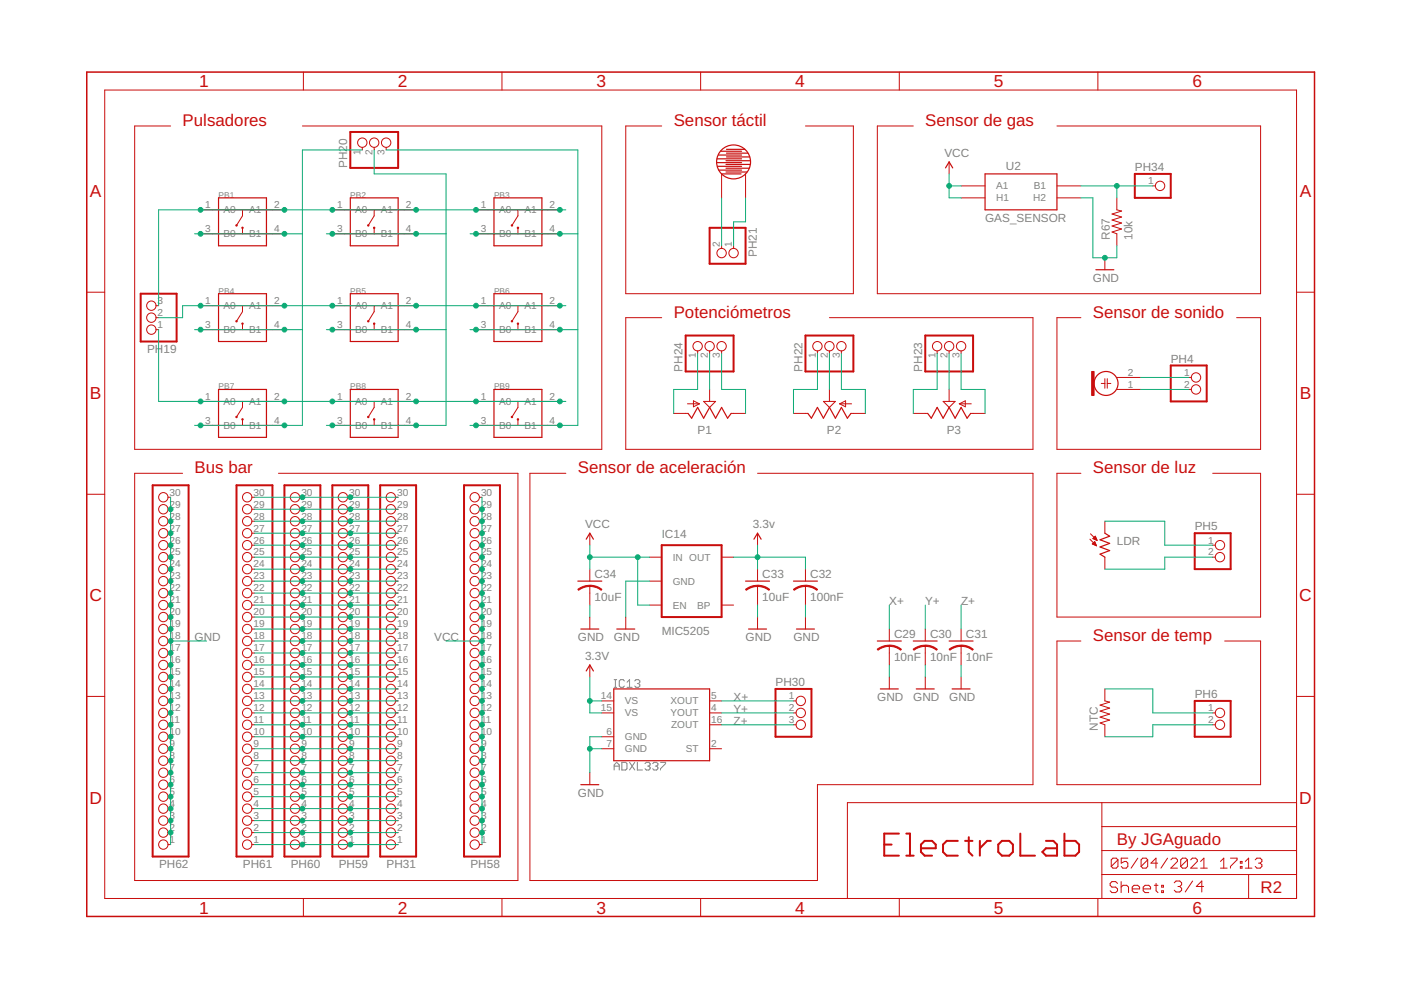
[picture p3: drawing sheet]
<svg xmlns="http://www.w3.org/2000/svg" width="297mm" height="210mm" viewBox="0 0 297 210" stroke-linecap="round" stroke-linejoin="round" font-family="sans-serif">
<g fill="none" stroke="#808080" stroke-width=".21">
<path d="M130.2 145.7h.5M130.2 144.1h.5M130.5 144.1v1.6M132.4 144.4l-.3-.3h-.5l-.3 .3v1.1l.3 .2h.5l.3-.2M132.9 145.7h1.1M132.9 144.7l.6-.6v1.6M134.6 144.4l.3-.3h.5l.3 .3v.3l-.3 .2M135.1 144.9h.3M135.4 144.9l.3 .3v.3l-.3 .2h-.5l-.3-.2M130.2 163.3v-1.1l.5-.6 .6 .6v1.1M130.2 162.4h1.1M131.8 161.6h.9l.2 .3v1.1l-.2 .3h-.9z"/>
<path d="M133.5 161.6l1.1 1.7M134.6 161.6l-1.1 1.7M135.1 161.6v1.7h1.1M136.8 161.9l.2-.3h.6l.2 .3v.3l-.2 .2M137.3 162.4h.3M137.6 162.4l.2 .3v.3l-.2 .3h-.6l-.2-.3M138.4 161.9l.3-.3h.5l.3 .3v.3l-.3 .2M138.9 162.4h.3M139.2 162.4l.3 .3v.3l-.3 .3h-.5l-.3-.3M140 161.6h1.1v.3l-1.1 1.1v.3"/>
</g>
<g fill="none" stroke="#c90d0c" stroke-width=".21">
<path d="M22.2 19.1h252.7v171.4h-252.7zM64.3 15.3v3.8M106.4 15.3v3.8M148.5 15.3v3.8M190.7 15.3v3.8M232.8 15.3v3.8M36.2 26.7h-7.6v68.6h99v-68.6h-63.5M76.8 31.2v.6M79.3 31.2v.6M81.9 31.2v.6M140.3 26.7h-7.6v35.6h48.2v-35.6h-10.1M153 36.9v5.1"/>
<path d="M158.1 36.9v5.1M193.6 26.7h-7.6v35.6h81.3v-35.6h-43.2M201.2 34.3v2.6M203.8 39.4h5.1M224.1 39.4h5.1M244.4 39.4h.6M42.5 44.5h17.8M42.5 49.6h17.8M51.4 44.5v1.3l-1.3 2M51.4 48.3v1.3M70.5 44.5h17.7M70.5 49.6h17.7"/>
<path d="M79.3 44.5v1.3l-1.2 2M79.3 48.3v1.3M100.9 44.5h17.8M100.9 49.6h17.8M109.8 44.5v1.3l-1.3 2M109.8 48.3v1.3M153 52.1v.6M155.5 52.1v.6M203.8 42h5.1M224.1 42h5.1M234.3 54.7v2.5M236.8 42v2.5l1 .2-2 .7 2 .6-2 .7 2 .6-2 .6 2 .7-2 .6 1 .4v2.5"/>
<path d="M18.4 62h3.8M33.1 67.4h.5M33.1 64.8h.5M33.1 69.9h.5M42.5 64.8h17.8M42.5 69.9h17.8M51.4 64.8v1.3l-1.3 2M51.4 68.6v1.3M70.5 64.8h17.7M70.5 69.9h17.7M79.3 64.8v1.3l-1.2 2M79.3 68.6v1.3"/>
<path d="M100.9 64.8h17.8M100.9 69.9h17.8M109.8 64.8v1.3l-1.3 2M109.8 68.6v1.3M140.3 67.4h-7.6v27.9h86.3v-27.9h-43.1M147.9 74.4v.6M150.5 74.4v.6M153 74.4v.6M173.3 74.4v.6M175.9 74.4v.6M178.4 74.4v.6M198.7 74.4v.6"/>
<path d="M201.2 74.4v.6M203.8 74.4v.6M229.2 67.4h-5.1v27.9h43.2v-27.9h-5.1M274.9 62h3.8M42.5 85.1h17.8M42.5 90.2h17.8M51.4 85.1v1.3l-1.3 2M51.4 88.9v1.3M70.5 85.1h17.7M70.5 90.2h17.7M79.3 85.1v1.3l-1.2 2M79.3 88.9v1.3"/>
<path d="M100.9 85.1h17.8M100.9 90.2h17.8M109.8 85.1v1.3l-1.3 2M109.8 88.9v1.3M142.8 87.7h3.1M145.8 85.6h2.5M147 85l1.3 .6-1.3 .7zM149.2 85.1h2.5l-1.2 1.3zM150.5 82.6v2.5M155 87.7h3.1M168.2 87.7h3.1M174.6 85.1h2.5l-1.2 1.3z"/>
<path d="M175.9 82.6v2.5M178 85.6h2.6M178 85.6l1.3-.6v1.3zM180.4 87.7h3.1M193.6 87.7h3.1M200 85.1h2.5l-1.3 1.3zM201.2 82.6v2.5M203.4 85.6h2.5M203.4 85.6l1.3-.6v1.3zM205.8 87.7h3.1M233.5 81.3h.8M234.3 80.3v2"/>
<path d="M234.8 81.3h.7M234.8 80.3v2M236.8 82.6h5.1M236.8 80h5.1M252 82.6h.6M252 80h.6M18.4 104.8h3.8M35.6 115.6h.6M35.6 118.1h.6M35.6 113.1h.6M35.6 110.5h.6M35.6 108h.6"/>
<path d="M35.6 105.4h.6M38.7 100.4h-10.1v86.3h81.2v-86.3h-50.8M53.4 115.6h.6M53.4 118.1h.6M53.4 113.1h.6M53.4 110.5h.6M53.4 108h.6M53.4 105.4h.6M63.5 115.6h.6M63.5 118.1h.6M63.5 113.1h.6M63.5 110.5h.6"/>
<path d="M63.5 108h.6M63.5 105.4h.6M73.7 115.6h.6M73.7 118.1h.6M73.7 113.1h.6M73.7 110.5h.6M73.7 108h.6M73.7 105.4h.6M83.9 115.6h.5M83.9 118.1h.5M83.9 113.1h.5M83.9 110.5h.5"/>
<path d="M83.9 108h.5M83.9 105.4h.5M101.6 115.6h.6M101.6 118.1h.6M101.6 113.1h.6M101.6 110.5h.6M101.6 108h.6M101.6 105.4h.6M120 100.4h-7.6v86.3h60.9v-20.3h45.7v-66h-58.4M125.1 113.1v2.5M137.8 118.1h2.5M153 118.1h2.5"/>
<path d="M160.6 113.1v2.5M229.2 100.4h-5.1v30.4h43.2v-30.4h-10.2M231.1 114.3l1.4 1.4M231.2 113.2l1.4 1.4M231.6 115.3l.5-.5 .4 .9zM231.6 115.3h.7M231.7 114.2l.5-.5 .4 .9zM231.7 115.2h.6M231.8 114.2h.7M231.8 115.4h.5M231.8 114.1h.6M231.9 115.1h.3"/>
<path d="M231.9 114h.4M232 115h.2M232.1 113.9h.2M232.1 114.3h.4M232.1 115.5h.3M232.2 113.7h.1M232.3 114.5h.3M232.4 115.7h.1M234.3 110.5v2.6M234.3 118.1v2.6M257.1 115.6h.6M257.1 118.1h.6"/>
<path d="M274.9 104.8h3.8M35.6 130.8h.6M35.6 135.9h.6M35.6 138.5h.6M35.6 133.4h.6M35.6 128.3h.6M35.6 125.8h.6M35.6 123.2h.6M35.6 120.7h.6M53.4 130.8h.6M53.4 135.9h.6M53.4 138.5h.6"/>
<path d="M53.4 133.4h.6M53.4 128.3h.6M53.4 125.8h.6M53.4 123.2h.6M53.4 120.7h.6M63.5 130.8h.6M63.5 135.9h.6M63.5 138.5h.6M63.5 133.4h.6M63.5 128.3h.6M63.5 125.8h.6M63.5 123.2h.6"/>
<path d="M63.5 120.7h.6M73.7 130.8h.6M73.7 135.9h.6M73.7 138.5h.6M73.7 133.4h.6M73.7 128.3h.6M73.7 125.8h.6M73.7 123.2h.6M73.7 120.7h.6M83.9 130.8h.5M83.9 135.9h.5M83.9 138.5h.5"/>
<path d="M83.9 133.4h.5M83.9 128.3h.5M83.9 125.8h.5M83.9 123.2h.5M83.9 120.7h.5M101.6 130.8h.6M101.6 135.9h.6M101.6 138.5h.6M101.6 133.4h.6M101.6 128.3h.6M101.6 125.8h.6M101.6 123.2h.6"/>
<path d="M101.6 120.7h.6M125.1 120.7v2.5M125.1 124.2v4.1M125.1 130.8v2.6M132.7 130.8v2.6M137.8 128.3h2.5M137.8 123.2h2.5M153 128.3h2.5M160.6 120.7v2.5M160.6 124.2v4.1M160.6 130.8v2.6M170.8 120.7v2.5"/>
<path d="M170.8 124.2v4.1M170.8 130.8v2.6M188.6 133.4v2.5M188.6 136.9v4.1M196.2 133.4v2.5M196.2 136.9v4.1M203.8 133.4v2.5M203.8 136.9v4.1M229.2 135.9h-5.1v30.5h43.2v-30.5h-7.6M18.4 147.7h3.8M35.6 151.2h.6M35.6 153.7h.6"/>
<path d="M35.6 158.7h.6M35.6 156.2h.6M35.6 148.6h.6M35.6 146.1h.6M35.6 143.5h.6M35.6 141h.6M53.4 151.2h.6M53.4 153.7h.6M53.4 158.7h.6M53.4 156.2h.6M53.4 148.6h.6M53.4 146.1h.6"/>
<path d="M53.4 143.5h.6M53.4 141h.6M63.5 151.2h.6M63.5 153.7h.6M63.5 158.7h.6M63.5 156.2h.6M63.5 148.6h.6M63.5 146.1h.6M63.5 143.5h.6M63.5 141h.6M73.7 151.2h.6M73.7 153.7h.6"/>
<path d="M73.7 158.7h.6M73.7 156.2h.6M73.7 148.6h.6M73.7 146.1h.6M73.7 143.5h.6M73.7 141h.6M83.9 151.2h.5M83.9 153.7h.5M83.9 158.7h.5M83.9 156.2h.5M83.9 148.6h.5M83.9 146.1h.5"/>
<path d="M83.9 143.5h.5M83.9 141h.5M101.6 151.2h.6M101.6 153.7h.6M101.6 158.7h.6M101.6 156.2h.6M101.6 148.6h.6M101.6 146.1h.6M101.6 143.5h.6M101.6 141h.6M125.1 141v2.5M127.6 151.2h2.5"/>
<path d="M127.6 158.7h2.5M127.6 156.2h2.5M127.6 148.6h2.5M150.5 151.2h2.5M150.5 153.7h2.5M150.5 158.7h2.5M150.5 148.6h2.5M168.2 151.2h.6M168.2 153.7h.6M168.2 148.6h.6M188.6 143.5v2.6M196.2 143.5v2.6"/>
<path d="M203.8 143.5v2.6M234.3 146.1v2.5l1 .3-2.1 .6 2.1 .6-2.1 .7 2.1 .6-2.1 .6 2.1 .7-2.1 .6 1.1 .4v2.5M257.1 151.2h.6M257.1 153.7h.6M274.9 147.7h3.8M35.6 166.4h.6M35.6 179.1h.6M35.6 176.5h.6M35.6 174h.6M35.6 171.4h.6M35.6 168.9h.6M35.6 163.8h.6"/>
<path d="M35.6 161.3h.6M53.4 166.4h.6M53.4 179.1h.6M53.4 176.5h.6M53.4 174h.6M53.4 171.4h.6M53.4 168.9h.6M53.4 163.8h.6M53.4 161.3h.6M63.5 166.4h.6M63.5 179.1h.6M63.5 176.5h.6"/>
<path d="M63.5 174h.6M63.5 171.4h.6M63.5 168.9h.6M63.5 163.8h.6M63.5 161.3h.6M73.7 166.4h.6M73.7 179.1h.6M73.7 176.5h.6M73.7 174h.6M73.7 171.4h.6M73.7 168.9h.6M73.7 163.8h.6"/>
<path d="M73.7 161.3h.6M83.9 166.4h.5M83.9 179.1h.5M83.9 176.5h.5M83.9 174h.5M83.9 171.4h.5M83.9 168.9h.5M83.9 163.8h.5M83.9 161.3h.5M101.6 166.4h.6M101.6 179.1h.6M101.6 176.5h.6"/>
<path d="M101.6 174h.6M101.6 171.4h.6M101.6 168.9h.6M101.6 163.8h.6M101.6 161.3h.6M125.1 163.8v2.6M233.6 170.2v20.3M233.6 175.3h41.3M274.9 170.2h-95.2v20.3M64.3 190.5v3.8M106.4 190.5v3.8M148.5 190.5v3.8"/>
<path d="M190.7 190.5v3.8M232.8 190.5v3.8M233.6 185.4h41.3M233.6 180.3h41.3M236.9 187.3l-.4-.4h-.7l-.4 .4v.4l.4 .4h.7l.4 .4v.4l-.4 .4h-.7l-.4-.4M237 182.3l-.3-.4h-.7l-.4 .4v1.4M237 182.3v1.4l-.3 .4h-.7l-.4-.4M237 182.3l-1.4 1.4M237.7 188.1l.4-.4h.8l.4 .4v1.2M237.7 186.9v2.4M239.1 181.9h-1.4v1.1l.7-.4h.4l.3 .4v.7l-.3 .4h-.7l-.4-.4M240.1 188.5h1.5v-.4l-.4-.4h-.8l-.3 .4v.8l.3 .4h.8"/>
<path d="M241.2 181.9l-1.4 2.2M242.4 188.5h1.5v-.4l-.3-.4h-.8l-.4 .4v.8l.4 .4h.8M243.3 182.3l-.3-.4h-.7l-.4 .4v1.4M243.3 182.3v1.4l-.3 .4h-.7l-.4-.4M243.3 182.3l-1.4 1.4M244.7 187.7h.8M245.1 187.3v1.6l.4 .4M245.4 183h-1.4l1.1-1.1v2.2M246.3 187.7h.4v.4h-.4zM246.3 188.9h.4v.4h-.4zM247.5 181.9l-1.4 2.2M248.2 182.3l.4-.4h.7l.3 .4v.3l-1.4 1.5h1.4"/>
<path d="M249 187.2l.3-.4h.8l.4 .4v.4l-.4 .4M249.7 188h.4M250.1 188l.4 .3v.4l-.4 .4h-.8l-.3-.4M251.8 182.3l-.4-.4h-.7l-.4 .4v1.4M251.8 182.3v1.4l-.4 .4h-.7l-.4-.4M251.8 182.3l-1.5 1.4M252.5 182.3l.3-.4h.7l.4 .4v.3l-1.4 1.5h1.4M252.9 186.8l-1.6 2.3M254.6 184.1h1.4M254.6 182.6l.6-.7v2.2M255.2 188h-1.6l1.2-1.2v2.3M258.8 184.1h1.4"/>
<path d="M258.8 182.6l.7-.7v2.2M260.9 181.9h1.4v.4l-1.4 1.4v.4M263 183.7h.3v.4h-.3zM263 182.6h.3v.4h-.3zM264 182.6l.7-.7v2.2M264 184.1h1.4M264.7 185.4v5.1M266.1 182.3l.4-.4h.7l.3 .4v.3l-.3 .4M266.8 183h.4M267.2 183l.3 .4v.3l-.3 .4h-.7l-.4-.4"/>
<circle cx="76.8" cy="30.2" r=".99"/>
<circle cx="79.3" cy="30.2" r=".99"/>
<circle cx="81.9" cy="30.2" r=".99"/>
<circle cx="246" cy="39.4" r=".99"/>
<circle cx="153" cy="53.7" r=".99"/>
<circle cx="155.5" cy="53.7" r=".99"/>
<circle cx="32.1" cy="69.9" r=".99"/>
<circle cx="32.1" cy="67.4" r=".99"/>
<circle cx="32.1" cy="64.8" r=".99"/>
<circle cx="147.9" cy="73.4" r=".99"/>
<circle cx="150.5" cy="73.4" r=".99"/>
<circle cx="153" cy="73.4" r=".99"/>
<circle cx="173.3" cy="73.4" r=".99"/>
<circle cx="175.9" cy="73.4" r=".99"/>
<circle cx="178.4" cy="73.4" r=".99"/>
<circle cx="198.7" cy="73.4" r=".99"/>
<circle cx="201.2" cy="73.4" r=".99"/>
<circle cx="203.8" cy="73.4" r=".99"/>
<circle cx="253.6" cy="80" r=".99"/>
<circle cx="253.6" cy="82.6" r=".99"/>
<circle cx="34.6" cy="113.1" r=".99"/>
<circle cx="34.6" cy="110.5" r=".99"/>
<circle cx="34.6" cy="118.1" r=".99"/>
<circle cx="34.6" cy="115.6" r=".99"/>
<circle cx="34.6" cy="108" r=".99"/>
<circle cx="34.6" cy="105.4" r=".99"/>
<circle cx="52.4" cy="118.1" r=".99"/>
<circle cx="52.4" cy="115.6" r=".99"/>
<circle cx="52.4" cy="108" r=".99"/>
<circle cx="52.4" cy="105.4" r=".99"/>
<circle cx="52.4" cy="110.5" r=".99"/>
<circle cx="52.4" cy="113.1" r=".99"/>
<circle cx="62.5" cy="118.1" r=".99"/>
<circle cx="62.5" cy="115.6" r=".99"/>
<circle cx="62.5" cy="113.1" r=".99"/>
<circle cx="62.5" cy="108" r=".99"/>
<circle cx="62.5" cy="105.4" r=".99"/>
<circle cx="62.5" cy="110.5" r=".99"/>
<circle cx="72.7" cy="118.1" r=".99"/>
<circle cx="72.7" cy="110.5" r=".99"/>
<circle cx="72.7" cy="115.6" r=".99"/>
<circle cx="72.7" cy="108" r=".99"/>
<circle cx="72.7" cy="105.4" r=".99"/>
<circle cx="72.7" cy="113.1" r=".99"/>
<circle cx="82.9" cy="110.5" r=".99"/>
<circle cx="82.9" cy="118.1" r=".99"/>
<circle cx="82.9" cy="115.6" r=".99"/>
<circle cx="82.9" cy="108" r=".99"/>
<circle cx="82.9" cy="105.4" r=".99"/>
<circle cx="82.9" cy="113.1" r=".99"/>
<circle cx="100.6" cy="118.1" r=".99"/>
<circle cx="100.6" cy="108" r=".99"/>
<circle cx="100.6" cy="115.6" r=".99"/>
<circle cx="100.6" cy="113.1" r=".99"/>
<circle cx="100.6" cy="110.5" r=".99"/>
<circle cx="100.6" cy="105.4" r=".99"/>
<circle cx="258.7" cy="115.6" r=".99"/>
<circle cx="258.7" cy="118.1" r=".99"/>
<circle cx="34.6" cy="138.5" r=".99"/>
<circle cx="34.6" cy="130.8" r=".99"/>
<circle cx="34.6" cy="128.3" r=".99"/>
<circle cx="34.6" cy="135.9" r=".99"/>
<circle cx="34.6" cy="133.4" r=".99"/>
<circle cx="34.6" cy="123.2" r=".99"/>
<circle cx="34.6" cy="120.7" r=".99"/>
<circle cx="34.6" cy="125.8" r=".99"/>
<circle cx="52.4" cy="130.8" r=".99"/>
<circle cx="52.4" cy="128.3" r=".99"/>
<circle cx="52.4" cy="138.5" r=".99"/>
<circle cx="52.4" cy="135.9" r=".99"/>
<circle cx="52.4" cy="123.2" r=".99"/>
<circle cx="52.4" cy="125.8" r=".99"/>
<circle cx="52.4" cy="120.7" r=".99"/>
<circle cx="52.4" cy="133.4" r=".99"/>
<circle cx="62.5" cy="138.5" r=".99"/>
<circle cx="62.5" cy="135.9" r=".99"/>
<circle cx="62.5" cy="130.8" r=".99"/>
<circle cx="62.5" cy="125.8" r=".99"/>
<circle cx="62.5" cy="128.3" r=".99"/>
<circle cx="62.5" cy="133.4" r=".99"/>
<circle cx="62.5" cy="123.2" r=".99"/>
<circle cx="62.5" cy="120.7" r=".99"/>
<circle cx="72.7" cy="128.3" r=".99"/>
<circle cx="72.7" cy="138.5" r=".99"/>
<circle cx="72.7" cy="130.8" r=".99"/>
<circle cx="72.7" cy="123.2" r=".99"/>
<circle cx="72.7" cy="120.7" r=".99"/>
<circle cx="72.7" cy="135.9" r=".99"/>
<circle cx="72.7" cy="133.4" r=".99"/>
<circle cx="72.7" cy="125.8" r=".99"/>
<circle cx="82.9" cy="130.8" r=".99"/>
<circle cx="82.9" cy="123.2" r=".99"/>
<circle cx="82.9" cy="138.5" r=".99"/>
<circle cx="82.9" cy="135.9" r=".99"/>
<circle cx="82.9" cy="133.4" r=".99"/>
<circle cx="82.9" cy="128.3" r=".99"/>
<circle cx="82.9" cy="125.8" r=".99"/>
<circle cx="82.9" cy="120.7" r=".99"/>
<circle cx="100.6" cy="130.8" r=".99"/>
<circle cx="100.6" cy="135.9" r=".99"/>
<circle cx="100.6" cy="128.3" r=".99"/>
<circle cx="100.6" cy="133.4" r=".99"/>
<circle cx="100.6" cy="138.5" r=".99"/>
<circle cx="100.6" cy="123.2" r=".99"/>
<circle cx="100.6" cy="120.7" r=".99"/>
<circle cx="100.6" cy="125.8" r=".99"/>
<circle cx="34.6" cy="158.8" r=".99"/>
<circle cx="34.6" cy="148.6" r=".99"/>
<circle cx="34.6" cy="146.1" r=".99"/>
<circle cx="34.6" cy="143.5" r=".99"/>
<circle cx="34.6" cy="141" r=".99"/>
<circle cx="34.6" cy="156.2" r=".99"/>
<circle cx="34.6" cy="153.7" r=".99"/>
<circle cx="34.6" cy="151.2" r=".99"/>
<circle cx="52.4" cy="158.8" r=".99"/>
<circle cx="52.4" cy="143.5" r=".99"/>
<circle cx="52.4" cy="141" r=".99"/>
<circle cx="52.4" cy="156.2" r=".99"/>
<circle cx="52.4" cy="153.7" r=".99"/>
<circle cx="52.4" cy="151.2" r=".99"/>
<circle cx="52.4" cy="148.6" r=".99"/>
<circle cx="52.4" cy="146.1" r=".99"/>
<circle cx="62.5" cy="158.8" r=".99"/>
<circle cx="62.5" cy="153.7" r=".99"/>
<circle cx="62.5" cy="146.1" r=".99"/>
<circle cx="62.5" cy="141" r=".99"/>
<circle cx="62.5" cy="143.5" r=".99"/>
<circle cx="62.5" cy="148.6" r=".99"/>
<circle cx="62.5" cy="156.2" r=".99"/>
<circle cx="62.5" cy="151.2" r=".99"/>
<circle cx="72.7" cy="146.1" r=".99"/>
<circle cx="72.7" cy="158.8" r=".99"/>
<circle cx="72.7" cy="156.2" r=".99"/>
<circle cx="72.7" cy="153.7" r=".99"/>
<circle cx="72.7" cy="148.6" r=".99"/>
<circle cx="72.7" cy="143.5" r=".99"/>
<circle cx="72.7" cy="141" r=".99"/>
<circle cx="72.7" cy="151.2" r=".99"/>
<circle cx="82.9" cy="158.8" r=".99"/>
<circle cx="82.9" cy="148.6" r=".99"/>
<circle cx="82.9" cy="153.7" r=".99"/>
<circle cx="82.9" cy="151.2" r=".99"/>
<circle cx="82.9" cy="146.1" r=".99"/>
<circle cx="82.9" cy="143.5" r=".99"/>
<circle cx="82.9" cy="141" r=".99"/>
<circle cx="82.9" cy="156.2" r=".99"/>
<circle cx="100.6" cy="141" r=".99"/>
<circle cx="100.6" cy="148.6" r=".99"/>
<circle cx="100.6" cy="146.1" r=".99"/>
<circle cx="100.6" cy="143.5" r=".99"/>
<circle cx="100.6" cy="158.8" r=".99"/>
<circle cx="100.6" cy="151.2" r=".99"/>
<circle cx="100.6" cy="153.7" r=".99"/>
<circle cx="100.6" cy="156.2" r=".99"/>
<circle cx="169.8" cy="148.6" r=".99"/>
<circle cx="169.8" cy="153.7" r=".99"/>
<circle cx="169.8" cy="151.2" r=".99"/>
<circle cx="258.7" cy="151.2" r=".99"/>
<circle cx="258.7" cy="153.7" r=".99"/>
<circle cx="34.6" cy="171.5" r=".99"/>
<circle cx="34.6" cy="168.9" r=".99"/>
<circle cx="34.6" cy="166.4" r=".99"/>
<circle cx="34.6" cy="163.8" r=".99"/>
<circle cx="34.6" cy="161.3" r=".99"/>
<circle cx="34.6" cy="179.1" r=".99"/>
<circle cx="34.6" cy="176.5" r=".99"/>
<circle cx="34.6" cy="174" r=".99"/>
<circle cx="52.4" cy="171.5" r=".99"/>
<circle cx="52.4" cy="168.9" r=".99"/>
<circle cx="52.4" cy="166.4" r=".99"/>
<circle cx="52.4" cy="163.8" r=".99"/>
<circle cx="52.4" cy="161.3" r=".99"/>
<circle cx="52.4" cy="179.1" r=".99"/>
<circle cx="52.4" cy="176.5" r=".99"/>
<circle cx="52.4" cy="174" r=".99"/>
<circle cx="62.5" cy="171.5" r=".99"/>
<circle cx="62.5" cy="168.9" r=".99"/>
<circle cx="62.5" cy="166.4" r=".99"/>
<circle cx="62.5" cy="163.8" r=".99"/>
<circle cx="62.5" cy="161.3" r=".99"/>
<circle cx="62.5" cy="176.5" r=".99"/>
<circle cx="62.5" cy="179.1" r=".99"/>
<circle cx="62.5" cy="174" r=".99"/>
<circle cx="72.7" cy="166.4" r=".99"/>
<circle cx="72.7" cy="168.9" r=".99"/>
<circle cx="72.7" cy="163.8" r=".99"/>
<circle cx="72.7" cy="161.3" r=".99"/>
<circle cx="72.7" cy="171.5" r=".99"/>
<circle cx="72.7" cy="176.5" r=".99"/>
<circle cx="72.7" cy="179.1" r=".99"/>
<circle cx="72.7" cy="174" r=".99"/>
<circle cx="82.9" cy="171.5" r=".99"/>
<circle cx="82.9" cy="166.4" r=".99"/>
<circle cx="82.9" cy="168.9" r=".99"/>
<circle cx="82.9" cy="163.8" r=".99"/>
<circle cx="82.9" cy="161.3" r=".99"/>
<circle cx="82.9" cy="179.1" r=".99"/>
<circle cx="82.9" cy="174" r=".99"/>
<circle cx="82.9" cy="176.5" r=".99"/>
<circle cx="100.6" cy="171.5" r=".99"/>
<circle cx="100.6" cy="168.9" r=".99"/>
<circle cx="100.6" cy="166.4" r=".99"/>
<circle cx="100.6" cy="163.8" r=".99"/>
<circle cx="100.6" cy="161.3" r=".99"/>
<circle cx="100.6" cy="174" r=".99"/>
<circle cx="100.6" cy="179.1" r=".99"/>
<circle cx="100.6" cy="176.5" r=".99"/>
</g>
<path d="M18.4 15.3h260.3v179h-260.3z" fill="none" stroke="#c90d0c" stroke-width=".32"/>
<g fill="none" stroke="#c90d0c" stroke-width=".42">
<path d="M74.3 28h10.1v7.6h-10.1zM240.6 36.9h7.6v5.1h-7.6zM150.5 48.3h7.6v7.6h-7.6zM29.8 62.3h7.6v10.1h-7.6zM145.4 71.1h10.1v7.7h-10.1zM170.8 71.1h10.1v7.7h-10.1zM196.2 71.1h10.1v7.7h-10.1zM248.2 77.5h7.6v7.6h-7.6zM32.4 102.9h7.6v78.7h-7.6zM50.1 102.9h7.7v78.7h-7.7zM60.3 102.9h7.6v78.7h-7.6zM70.5 102.9h7.6v78.7h-7.6z"/>
<path d="M80.6 102.9h7.6v78.7h-7.6zM98.4 102.9h7.6v78.7h-7.6zM140.3 115.6h12.7v15.2h-12.7zM253.3 113.1h7.6v7.6h-7.6zM164.4 146.1h7.6v10.1h-7.6zM253.3 148.6h7.6v7.6h-7.6zM187.5 179.1h1.5M190.6 176.7h-3.1v4.7h3.1M192.2 176.7h.7v4.7M195.3 179.9h3.1v-.8l-.8-.8h-1.6l-.7 .8v1.5l.7 .8h1.6M203.1 178.3h-2.4l-.8 .8v1.5l.8 .8h2.4M204.6 178.3h1.6"/>
<path d="M205.4 177.5v3.1l.8 .8M207.8 178.3v3.1M210.1 178.3h-.8l-1.5 1.6M211.6 179.1l.8-.8h1.6l.8 .8v1.5l-.8 .8h-1.6l-.8-.8zM216.3 176.7v4.7h3.1M221.8 178.3h1.5l.8 .8v2.3h-2.3l-.8-.8 .8-.7h2.3M225.7 176.7v4.7h2.3l.8-.8v-1.5l-.8-.8h-2.3M192.2 181.4h1.5"/>
</g>
<g fill="none" stroke="#c90d0c" stroke-width=".25">
<path d="M152 34.5h5.2M152 33.7h5.2M152.1 35.3h5.1M152.3 32.9h4.9M152.4 36.1h4.8M152.8 32.1h4.4M153 36.9h4.1M153.9 34.1h5.1M153.9 34.9h5.1M153.9 35.7h4.9M153.9 36.5h4.4M154 31.7h3.9"/>
<path d="M154 32.5h4.5M154 33.3h4.9M200.5 35.6l.7-1.3 .8 1.3M208.9 36.9h15.2v7.6h-15.2zM46.3 42h10.2v10.1h-10.2zM74.3 42h10.1v10.1h-10.1zM104.7 42h10.2v10.1h-10.2zM232.3 57.2h3.9M46.3 62.3h10.2v10.1h-10.2zM74.3 62.3h10.1v10.1h-10.1zM104.7 62.3h10.2v10.1h-10.2zM46.3 82.6h10.2v10.1h-10.2z"/>
<path d="M74.3 82.6h10.1v10.1h-10.1zM104.7 82.6h10.2v10.1h-10.2zM145.9 87.7l.7 1 1.3-2.3 1.3 2.3 1.3-2.3 1.2 2.3 1.3-2.3 1.3 2.3 .7-1M171.3 87.7l.7 1 1.3-2.3 1.3 2.3 1.3-2.3 1.2 2.3 1.3-2.3 1.3 2.3 .7-1M196.7 87.7l.7 1 1.3-2.3 1.3 2.3 1.2-2.3 1.3 2.3 1.3-2.3 1.2 2.3 .8-1M124.3 114.3l.8-1.2 .7 1.2M159.9 114.3l.7-1.2 .8 1.2M234.3 113.1l1 .6-2.1 .7 2.1 .8-2.1 .8 2.1 .7-2.1 .8 1.1 .6M122.5 123.2h5.1M123.1 133.4h3.9M130.8 133.4h3.8M158.1 123.2h5.1"/>
<path d="M158.7 133.4h3.8M168.2 123.2h5.1M168.9 133.4h3.8M186 135.9h5.1M193.6 135.9h5.1M201.2 135.9h5.1M124.3 142.3l.8-1.3 .7 1.3M130.1 146.1h20.4v15.2h-20.4zM186.6 146.1h3.9M194.3 146.1h3.8M201.9 146.1h3.8M123.1 166.4h3.9"/>
<circle cx="155.5" cy="34.3" r="3.6"/>
<circle cx="234.5" cy="81.3" r="2.54"/>
</g>
<g fill="#c90d0c" stroke="#c90d0c" stroke-width=".21">
<path d="M170.8 124.1l1.3 .2 1.2 .7-.1 .2-.9-.6-1.5-.3z" fill-rule="evenodd"/>
<path d="M168.2 124.9l1.2-.6 1.4-.2v.3l-1 .1-1.4 .7z" fill-rule="evenodd"/>
<path d="M160.6 124.1l1.4 .2 1.2 .7-.2 .2-.9-.6-1.5-.3z" fill-rule="evenodd"/>
<path d="M158.1 124.9l1.2-.6 1.3-.2v.3l-1 .1-1.4 .7z" fill-rule="evenodd"/>
<path d="M125.1 124.1l1.3 .2 1.2 .7-.1 .2-.9-.6-1.5-.3z" fill-rule="evenodd"/>
<path d="M122.5 124.9l1.2-.6 1.4-.2v.3l-1.1 .1-1.3 .7z" fill-rule="evenodd"/>
<path d="M188.6 136.8l1.3 .2 1.2 .7-.2 .2-1.3-.7-1-.2z" fill-rule="evenodd"/>
<path d="M186 137.6l1.2-.6 1.4-.2v.3l-1.1 .1-1.3 .7z" fill-rule="evenodd"/>
<path d="M196.2 136.8l1.3 .2 1.2 .7-.1 .2-1.4-.7-1-.2z" fill-rule="evenodd"/>
<path d="M193.6 137.6l1.2-.6 1.4-.2v.3l-1 .1-1.4 .7z" fill-rule="evenodd"/>
<path d="M203.8 136.8l1.3 .2 1.3 .7-.2 .2-1.4-.7-1-.2z" fill-rule="evenodd"/>
<path d="M201.2 137.6l1.2-.6 1.4-.2v.3l-1 .1-1.4 .7z" fill-rule="evenodd"/>
<circle cx="50.1" cy="47.8" r=".15"/>
<circle cx="51.4" cy="48.3" r=".15"/>
<circle cx="78.1" cy="47.8" r=".15"/>
<circle cx="79.3" cy="48.3" r=".15"/>
<circle cx="108.5" cy="47.8" r=".15"/>
<circle cx="109.8" cy="48.3" r=".15"/>
<circle cx="50.1" cy="68.1" r=".15"/>
<circle cx="51.4" cy="68.6" r=".15"/>
<circle cx="78.1" cy="68.1" r=".15"/>
<circle cx="79.3" cy="68.6" r=".15"/>
<circle cx="108.5" cy="68.1" r=".15"/>
<circle cx="109.8" cy="68.6" r=".15"/>
<circle cx="50.1" cy="88.4" r=".15"/>
<circle cx="51.4" cy="88.9" r=".15"/>
<circle cx="78.1" cy="88.4" r=".15"/>
<circle cx="79.3" cy="88.9" r=".15"/>
<circle cx="108.5" cy="88.4" r=".15"/>
<circle cx="109.8" cy="88.9" r=".15"/>
</g>
<path d="M231.5 78.8h.5v5h-.5z" fill="#c90d0c" stroke="#c90d0c" stroke-width=".21"/>
<g fill="none" stroke="#0dab76" stroke-width=".21">
<path d="M76.8 31.8h-12.7v58.4h-22.8M79.3 31.8v5.1h15.3v53.3h-25.4M81.9 31.8h40.6v58.4h-22.8M201.2 36.9v5.1h2.6M201.2 39.4h2.6M229.2 39.4h15.2M236.8 39.4v2.6M41.3 49.6h22.8M69.2 49.6h25.4M99.7 49.6h22.8M120 44.5h-86.4v20.3M153 42v10.1"/>
<path d="M158.1 42v5h-2.6v5.1M229.2 42h2.5v12.7h5.1v-2.6M33.6 69.9v15.2h86.4M41.3 69.9h22.8M69.2 69.9h25.4M99.7 69.9h22.8M120 64.8h-81.3v2.6h-5.1M147.9 75v7.6h-5.1v5.1M150.5 75v7.6M153 75v7.6h5.1v5.1M173.3 75v7.6h-5.1v5.1M175.9 75v7.6"/>
<path d="M178.4 75v7.6h5.1v5.1M198.7 75v7.6h-5.1v5.1M201.2 75v7.6M203.8 75v7.6h5.1v5.1M241.9 82.6h10.1M241.9 80h10.1M36.2 105.4v73.7M54 110.5h30.4M54 115.6h30.4M54 118.1h30.4M54 113.1h30.4M54 108h30.4"/>
<path d="M54 105.4h30.4M102.2 105.4v73.7M125.1 115.6v5.1M125.1 118.1h12.7M135.2 118.1v10.2h2.6M155.5 118.1h15.3v2.6M160.6 115.6v5.1M234.3 110.5h12.7v5.1h10.1M257.1 118.1h-10.1v2.6h-12.7M36.2 135.9h7.6M54 135.9h30.4M54 123.2h30.4"/>
<path d="M54 120.7h30.4M54 128.3h30.4M54 138.5h30.4M54 133.4h30.4M54 130.8h30.4M54 125.8h30.4M94.6 135.9h7.6M125.1 128.3v2.5M137.8 123.2h-5.1v7.6M160.6 128.3v2.5M170.8 128.3v2.5M188.6 128.3v5.1"/>
<path d="M196.2 128.3v5.1M203.8 128.3v5.1M54 158.7h30.4M54 156.2h30.4M54 146.1h30.4M54 151.2h30.4M54 153.7h30.4M54 148.6h30.4M54 143.5h30.4M54 141h30.4M125.1 143.5v7.7h2.5M125.1 158.7h2.5"/>
<path d="M125.1 148.6h2.5M127.6 156.2h-2.5v7.6M153 151.2h15.2M153 153.7h15.2M153 148.6h15.2M188.6 141v2.5M196.2 141v2.5M203.8 141v2.5M234.3 146.1h10.1v5.1h12.7M257.1 153.7h-12.7v2.5h-10.1M54 163.8h30.4M54 179.1h30.4"/>
<path d="M54 176.5h30.4M54 174h30.4M54 171.4h30.4M54 168.9h30.4M54 166.4h30.4M54 161.3h30.4"/>
</g>
<g fill="#0dab76" stroke="#0dab76" stroke-width=".21">
<circle cx="42.5" cy="44.5" r=".51"/>
<circle cx="60.3" cy="44.5" r=".51"/>
<circle cx="70.5" cy="44.5" r=".51"/>
<circle cx="88.2" cy="44.5" r=".51"/>
<circle cx="100.9" cy="44.5" r=".51"/>
<circle cx="118.7" cy="44.5" r=".51"/>
<circle cx="42.5" cy="64.8" r=".51"/>
<circle cx="60.3" cy="64.8" r=".51"/>
<circle cx="70.5" cy="64.8" r=".51"/>
<circle cx="88.2" cy="64.8" r=".51"/>
<circle cx="100.9" cy="64.8" r=".51"/>
<circle cx="118.7" cy="64.8" r=".51"/>
<circle cx="42.5" cy="85.1" r=".51"/>
<circle cx="60.3" cy="85.1" r=".51"/>
<circle cx="70.5" cy="85.1" r=".51"/>
<circle cx="88.2" cy="85.1" r=".51"/>
<circle cx="100.9" cy="85.1" r=".51"/>
<circle cx="118.7" cy="85.1" r=".51"/>
<circle cx="42.5" cy="49.6" r=".51"/>
<circle cx="60.3" cy="49.6" r=".51"/>
<circle cx="42.5" cy="69.9" r=".51"/>
<circle cx="60.3" cy="69.9" r=".51"/>
<circle cx="42.5" cy="90.2" r=".51"/>
<circle cx="60.3" cy="90.2" r=".51"/>
<circle cx="70.5" cy="90.2" r=".51"/>
<circle cx="88.2" cy="90.2" r=".51"/>
<circle cx="70.5" cy="69.9" r=".51"/>
<circle cx="88.2" cy="69.9" r=".51"/>
<circle cx="70.5" cy="49.6" r=".51"/>
<circle cx="88.2" cy="49.6" r=".51"/>
<circle cx="118.7" cy="49.6" r=".51"/>
<circle cx="118.7" cy="69.9" r=".51"/>
<circle cx="100.9" cy="90.2" r=".51"/>
<circle cx="118.7" cy="90.2" r=".51"/>
<circle cx="100.9" cy="69.9" r=".51"/>
<circle cx="100.9" cy="49.6" r=".51"/>
<circle cx="36.2" cy="176.5" r=".51"/>
<circle cx="36.2" cy="174" r=".51"/>
<circle cx="36.2" cy="171.4" r=".51"/>
<circle cx="36.2" cy="168.9" r=".51"/>
<circle cx="36.2" cy="166.4" r=".51"/>
<circle cx="36.2" cy="163.8" r=".51"/>
<circle cx="36.2" cy="161.3" r=".51"/>
<circle cx="36.2" cy="158.7" r=".51"/>
<circle cx="36.2" cy="156.2" r=".51"/>
<circle cx="36.2" cy="153.7" r=".51"/>
<circle cx="36.2" cy="151.2" r=".51"/>
<circle cx="36.2" cy="148.6" r=".51"/>
<circle cx="36.2" cy="146.1" r=".51"/>
<circle cx="36.2" cy="143.5" r=".51"/>
<circle cx="36.2" cy="141" r=".51"/>
<circle cx="36.2" cy="138.5" r=".51"/>
<circle cx="36.2" cy="135.9" r=".51"/>
<circle cx="36.2" cy="133.4" r=".51"/>
<circle cx="36.2" cy="130.8" r=".51"/>
<circle cx="36.2" cy="128.3" r=".51"/>
<circle cx="36.2" cy="125.8" r=".51"/>
<circle cx="36.2" cy="123.2" r=".51"/>
<circle cx="36.2" cy="120.7" r=".51"/>
<circle cx="36.2" cy="118.1" r=".51"/>
<circle cx="36.2" cy="115.6" r=".51"/>
<circle cx="36.2" cy="113.1" r=".51"/>
<circle cx="36.2" cy="110.5" r=".51"/>
<circle cx="36.2" cy="108" r=".51"/>
<circle cx="125.1" cy="158.7" r=".51"/>
<circle cx="234.3" cy="54.7" r=".51"/>
<circle cx="102.2" cy="176.5" r=".51"/>
<circle cx="102.2" cy="174" r=".51"/>
<circle cx="102.2" cy="171.4" r=".51"/>
<circle cx="102.2" cy="168.9" r=".51"/>
<circle cx="102.2" cy="166.4" r=".51"/>
<circle cx="102.2" cy="163.8" r=".51"/>
<circle cx="102.2" cy="161.3" r=".51"/>
<circle cx="102.2" cy="158.7" r=".51"/>
<circle cx="102.2" cy="156.2" r=".51"/>
<circle cx="102.2" cy="153.7" r=".51"/>
<circle cx="102.2" cy="151.2" r=".51"/>
<circle cx="102.2" cy="148.6" r=".51"/>
<circle cx="102.2" cy="146.1" r=".51"/>
<circle cx="102.2" cy="143.5" r=".51"/>
<circle cx="102.2" cy="141" r=".51"/>
<circle cx="102.2" cy="138.5" r=".51"/>
<circle cx="102.2" cy="135.9" r=".51"/>
<circle cx="102.2" cy="133.4" r=".51"/>
<circle cx="102.2" cy="130.8" r=".51"/>
<circle cx="102.2" cy="128.3" r=".51"/>
<circle cx="102.2" cy="125.8" r=".51"/>
<circle cx="102.2" cy="123.2" r=".51"/>
<circle cx="102.2" cy="120.7" r=".51"/>
<circle cx="102.2" cy="118.1" r=".51"/>
<circle cx="102.2" cy="115.6" r=".51"/>
<circle cx="102.2" cy="113.1" r=".51"/>
<circle cx="102.2" cy="110.5" r=".51"/>
<circle cx="102.2" cy="108" r=".51"/>
<circle cx="135.2" cy="118.1" r=".51"/>
<circle cx="125.1" cy="118.1" r=".51"/>
<circle cx="201.2" cy="39.4" r=".51"/>
<circle cx="125.1" cy="148.6" r=".51"/>
<circle cx="160.6" cy="118.1" r=".51"/>
<circle cx="236.8" cy="39.4" r=".51"/>
<circle cx="64.1" cy="163.8" r=".51"/>
<circle cx="74.3" cy="163.8" r=".51"/>
<circle cx="64.1" cy="179.1" r=".51"/>
<circle cx="74.3" cy="179.1" r=".51"/>
<circle cx="64.1" cy="176.5" r=".51"/>
<circle cx="74.3" cy="176.5" r=".51"/>
<circle cx="64.1" cy="174" r=".51"/>
<circle cx="74.3" cy="174" r=".51"/>
<circle cx="64.1" cy="171.4" r=".51"/>
<circle cx="74.3" cy="171.4" r=".51"/>
<circle cx="64.1" cy="168.9" r=".51"/>
<circle cx="74.3" cy="168.9" r=".51"/>
<circle cx="64.1" cy="166.4" r=".51"/>
<circle cx="74.3" cy="166.4" r=".51"/>
<circle cx="64.1" cy="161.3" r=".51"/>
<circle cx="74.3" cy="161.3" r=".51"/>
<circle cx="64.1" cy="158.7" r=".51"/>
<circle cx="74.3" cy="158.7" r=".51"/>
<circle cx="64.1" cy="156.2" r=".51"/>
<circle cx="74.3" cy="156.2" r=".51"/>
<circle cx="64.1" cy="153.7" r=".51"/>
<circle cx="74.3" cy="153.7" r=".51"/>
<circle cx="64.1" cy="151.2" r=".51"/>
<circle cx="74.3" cy="151.2" r=".51"/>
<circle cx="64.1" cy="148.6" r=".51"/>
<circle cx="74.3" cy="148.6" r=".51"/>
<circle cx="64.1" cy="146.1" r=".51"/>
<circle cx="74.3" cy="146.1" r=".51"/>
<circle cx="64.1" cy="143.5" r=".51"/>
<circle cx="74.3" cy="143.5" r=".51"/>
<circle cx="64.1" cy="141" r=".51"/>
<circle cx="74.3" cy="141" r=".51"/>
<circle cx="64.1" cy="138.5" r=".51"/>
<circle cx="74.3" cy="138.5" r=".51"/>
<circle cx="64.1" cy="135.9" r=".51"/>
<circle cx="74.3" cy="135.9" r=".51"/>
<circle cx="64.1" cy="133.4" r=".51"/>
<circle cx="74.3" cy="133.4" r=".51"/>
<circle cx="64.1" cy="130.8" r=".51"/>
<circle cx="74.3" cy="130.8" r=".51"/>
<circle cx="64.1" cy="128.3" r=".51"/>
<circle cx="74.3" cy="128.3" r=".51"/>
<circle cx="64.1" cy="125.8" r=".51"/>
<circle cx="74.3" cy="125.8" r=".51"/>
<circle cx="64.1" cy="123.2" r=".51"/>
<circle cx="74.3" cy="123.2" r=".51"/>
<circle cx="64.1" cy="120.7" r=".51"/>
<circle cx="74.3" cy="120.7" r=".51"/>
<circle cx="64.1" cy="118.1" r=".51"/>
<circle cx="74.3" cy="118.1" r=".51"/>
<circle cx="64.1" cy="115.6" r=".51"/>
<circle cx="74.3" cy="115.6" r=".51"/>
<circle cx="64.1" cy="113.1" r=".51"/>
<circle cx="74.3" cy="113.1" r=".51"/>
<circle cx="64.1" cy="110.5" r=".51"/>
<circle cx="74.3" cy="110.5" r=".51"/>
<circle cx="64.1" cy="108" r=".51"/>
<circle cx="74.3" cy="108" r=".51"/>
<circle cx="64.1" cy="105.4" r=".51"/>
<circle cx="74.3" cy="105.4" r=".51"/>
</g>
<g font-size="3.7" fill="#c90d0c">
<text x="42.2" y="18.5">1</text>
<text x="84.4" y="18.5">2</text>
<text x="126.5" y="18.5">3</text>
<text x="168.6" y="18.5">4</text>
<text x="210.7" y="18.5">5</text>
<text x="252.8" y="18.5">6</text>
<text x="19.1" y="41.8">A</text>
<text x="275.6" y="41.8">A</text>
<text x="19.1" y="84.7">B</text>
<text x="275.6" y="84.7">B</text>
<text x="19" y="127.5">C</text>
<text x="275.5" y="127.5">C</text>
<text x="19" y="170.4">D</text>
<text x="275.5" y="170.4">D</text>
<text x="42.2" y="193.7">1</text>
<text x="84.4" y="193.7">2</text>
<text x="126.5" y="193.7">3</text>
<text x="168.6" y="193.7">4</text>
<text x="210.7" y="193.7">5</text>
<text x="252.8" y="193.7">6</text>
</g>
<g font-size="3.6" fill="#c90d0c">
<text x="38.7" y="26.7">Pulsadores</text>
<text x="142.8" y="26.7">Sensor táctil</text>
<text x="196.2" y="26.7">Sensor de gas</text>
<text x="142.8" y="67.3">Potenciómetros</text>
<text x="231.7" y="67.3">Sensor de sonido</text>
<text x="41.2" y="100.4">Bus bar</text>
<text x="122.5" y="100.4">Sensor de aceleración</text>
<text x="231.7" y="100.4">Sensor de luz</text>
<text x="231.7" y="135.9">Sensor de temp</text>
<text x="236.8" y="179.1">By JGAguado</text>
<text x="267.3" y="189.2">R2</text>
</g>
<g font-size="2.5" fill="#808080">
<text x="73.6" y="35.6" transform="rotate(-90 73.6 35.6)">PH20</text>
<text x="200.2" y="33.3">VCC</text>
<text x="213.3" y="36.1">U2</text>
<text x="240.6" y="36.2">PH34</text>
<text x="208.9" y="47">GAS_SENSOR</text>
<text x="235.3" y="50.8" transform="rotate(-90 235.3 50.8)">R67</text>
<text x="240.1" y="50.8" transform="rotate(-90 240.1 50.8)">10k</text>
<text x="160.5" y="54.6" transform="rotate(-90 160.5 54.6)">PH21</text>
<text x="231.7" y="59.7">GND</text>
<text x="31.2" y="74.8">PH19</text>
<text x="248.2" y="76.9">PH4</text>
<text x="144.7" y="78.8" transform="rotate(-90 144.7 78.8)">PH24</text>
<text x="170.1" y="78.8" transform="rotate(-90 170.1 78.8)">PH22</text>
<text x="195.5" y="78.8" transform="rotate(-90 195.5 78.8)">PH23</text>
<text x="147.9" y="92">P1</text>
<text x="175.3" y="92">P2</text>
<text x="200.7" y="92">P3</text>
<text x="124" y="112">VCC</text>
<text x="159.6" y="112">3.3v</text>
<text x="253.3" y="112.4">PH5</text>
<text x="140.3" y="114.1">IC14</text>
<text x="236.8" y="115.6">LDR</text>
<text x="126.1" y="122.6">C34</text>
<text x="161.6" y="122.6">C33</text>
<text x="171.8" y="122.6">C32</text>
<text x="126.1" y="127.4">10uF</text>
<text x="161.6" y="127.4">10uF</text>
<text x="171.8" y="127.4">100nF</text>
<text x="188.5" y="128.3">X+</text>
<text x="196.2" y="128.3">Y+</text>
<text x="203.8" y="128.3">Z+</text>
<text x="41.2" y="135.9">GND</text>
<text x="92" y="135.9">VCC</text>
<text x="122.5" y="135.9">GND</text>
<text x="130.1" y="135.9">GND</text>
<text x="140.3" y="134.6">MIC5205</text>
<text x="158.1" y="135.9">GND</text>
<text x="168.2" y="135.9">GND</text>
<text x="189.6" y="135.3">C29</text>
<text x="197.2" y="135.3">C30</text>
<text x="204.8" y="135.3">C31</text>
<text x="124" y="140">3.3V</text>
<text x="189.6" y="140.1">10nF</text>
<text x="197.2" y="140.1">10nF</text>
<text x="204.8" y="140.1">10nF</text>
<text x="155.5" y="148.6">X+</text>
<text x="164.4" y="145.4">PH30</text>
<text x="186" y="148.6">GND</text>
<text x="193.6" y="148.6">GND</text>
<text x="201.2" y="148.6">GND</text>
<text x="253.3" y="148">PH6</text>
<text x="155.5" y="151.1">Y+</text>
<text x="155.5" y="153.7">Z+</text>
<text x="232.8" y="155" transform="rotate(-90 232.8 155)">NTC</text>
<text x="122.5" y="168.9">GND</text>
<text x="33.7" y="184">PH62</text>
<text x="51.5" y="184">PH61</text>
<text x="61.6" y="184">PH60</text>
<text x="71.8" y="184">PH59</text>
<text x="82" y="184">PH31</text>
<text x="99.7" y="184">PH58</text>
</g>
<g font-size="2.1" fill="#808080">
<text x="76.4" y="32.8" transform="rotate(-90 76.4 32.8)">1</text>
<text x="79" y="32.8" transform="rotate(-90 79 32.8)">2</text>
<text x="81.5" y="32.8" transform="rotate(-90 81.5 32.8)">3</text>
<text x="211.2" y="40.2">A1</text>
<text x="219.2" y="40.2">B1</text>
<text x="243.4" y="39.1">1</text>
<text x="43.5" y="44.1">1</text>
<text x="47.4" y="45.3">A0</text>
<text x="52.8" y="45.3">A1</text>
<text x="58.1" y="44.1">2</text>
<text x="71.5" y="44.1">1</text>
<text x="75.3" y="45.3">A0</text>
<text x="80.8" y="45.3">A1</text>
<text x="86" y="44.1">2</text>
<text x="101.9" y="44.1">1</text>
<text x="105.8" y="45.3">A0</text>
<text x="111.2" y="45.3">A1</text>
<text x="116.5" y="44.1">2</text>
<text x="211.2" y="42.7">H1</text>
<text x="219" y="42.7">H2</text>
<text x="43.5" y="49.2">3</text>
<text x="47.4" y="50.3">B0</text>
<text x="52.8" y="50.3">B1</text>
<text x="58.1" y="49.2">4</text>
<text x="71.5" y="49.2">3</text>
<text x="75.3" y="50.3">B0</text>
<text x="80.8" y="50.3">B1</text>
<text x="86" y="49.2">4</text>
<text x="101.9" y="49.2">3</text>
<text x="105.8" y="50.3">B0</text>
<text x="111.2" y="50.3">B1</text>
<text x="116.5" y="49.2">4</text>
<text x="152.6" y="52.3" transform="rotate(-90 152.6 52.3)">2</text>
<text x="155.2" y="52.3" transform="rotate(-90 155.2 52.3)">1</text>
<text x="33.4" y="64.4">3</text>
<text x="43.5" y="64.4">1</text>
<text x="47.4" y="65.6">A0</text>
<text x="52.8" y="65.6">A1</text>
<text x="58.1" y="64.4">2</text>
<text x="71.5" y="64.4">1</text>
<text x="75.3" y="65.6">A0</text>
<text x="80.8" y="65.6">A1</text>
<text x="86" y="64.4">2</text>
<text x="101.9" y="64.4">1</text>
<text x="105.8" y="65.6">A0</text>
<text x="111.2" y="65.6">A1</text>
<text x="116.5" y="64.4">2</text>
<text x="33.4" y="69.5">1</text>
<text x="33.4" y="67">2</text>
<text x="43.5" y="69.5">3</text>
<text x="47.4" y="70.6">B0</text>
<text x="52.8" y="70.6">B1</text>
<text x="58.1" y="69.5">4</text>
<text x="71.5" y="69.5">3</text>
<text x="75.3" y="70.6">B0</text>
<text x="80.8" y="70.6">B1</text>
<text x="86" y="69.5">4</text>
<text x="101.9" y="69.5">3</text>
<text x="105.8" y="70.6">B0</text>
<text x="111.2" y="70.6">B1</text>
<text x="116.5" y="69.5">4</text>
<text x="147.6" y="75.9" transform="rotate(-90 147.6 75.9)">1</text>
<text x="150.1" y="75.9" transform="rotate(-90 150.1 75.9)">2</text>
<text x="152.6" y="75.9" transform="rotate(-90 152.6 75.9)">3</text>
<text x="173" y="75.9" transform="rotate(-90 173 75.9)">1</text>
<text x="175.5" y="75.9" transform="rotate(-90 175.5 75.9)">2</text>
<text x="178" y="75.9" transform="rotate(-90 178 75.9)">3</text>
<text x="198.3" y="75.9" transform="rotate(-90 198.3 75.9)">1</text>
<text x="200.9" y="75.9" transform="rotate(-90 200.9 75.9)">2</text>
<text x="203.4" y="75.9" transform="rotate(-90 203.4 75.9)">3</text>
<text x="239.1" y="82.2">1</text>
<text x="239.1" y="79.7">2</text>
<text x="251.1" y="79.7">1</text>
<text x="251.1" y="82.2">2</text>
<text x="43.5" y="84.8">1</text>
<text x="43.5" y="89.8">3</text>
<text x="47.4" y="85.9">A0</text>
<text x="52.8" y="85.9">A1</text>
<text x="58.1" y="84.8">2</text>
<text x="58.1" y="89.8">4</text>
<text x="71.5" y="84.8">1</text>
<text x="71.5" y="89.8">3</text>
<text x="75.3" y="85.9">A0</text>
<text x="80.8" y="85.9">A1</text>
<text x="86" y="84.8">2</text>
<text x="86" y="89.8">4</text>
<text x="101.9" y="84.8">1</text>
<text x="101.9" y="89.8">3</text>
<text x="105.8" y="85.9">A0</text>
<text x="111.2" y="85.9">A1</text>
<text x="116.5" y="84.8">2</text>
<text x="116.5" y="89.8">4</text>
<text x="47.4" y="91">B0</text>
<text x="52.8" y="91">B1</text>
<text x="75.3" y="91">B0</text>
<text x="80.8" y="91">B1</text>
<text x="105.8" y="91">B0</text>
<text x="111.2" y="91">B1</text>
<text x="36" y="107.6">29</text>
<text x="36" y="105.1">30</text>
<text x="53.7" y="107.6">29</text>
<text x="53.7" y="105.1">30</text>
<text x="63.9" y="107.6">29</text>
<text x="63.9" y="105.1">30</text>
<text x="74.1" y="107.6">29</text>
<text x="74.1" y="105.1">30</text>
<text x="84.2" y="107.6">29</text>
<text x="84.2" y="105.1">30</text>
<text x="102" y="107.6">29</text>
<text x="102" y="105.1">30</text>
<text x="36" y="112.7">27</text>
<text x="36" y="110.2">28</text>
<text x="53.7" y="112.7">27</text>
<text x="53.7" y="110.2">28</text>
<text x="63.9" y="112.7">27</text>
<text x="63.9" y="110.2">28</text>
<text x="74.1" y="112.7">27</text>
<text x="74.1" y="110.2">28</text>
<text x="84.2" y="112.7">27</text>
<text x="84.2" y="110.2">28</text>
<text x="102" y="112.7">27</text>
<text x="102" y="110.2">28</text>
<text x="36" y="117.8">25</text>
<text x="36" y="115.2">26</text>
<text x="53.7" y="117.8">25</text>
<text x="53.7" y="115.2">26</text>
<text x="63.9" y="117.8">25</text>
<text x="63.9" y="115.2">26</text>
<text x="74.1" y="117.8">25</text>
<text x="74.1" y="115.2">26</text>
<text x="84.2" y="117.8">25</text>
<text x="84.2" y="115.2">26</text>
<text x="102" y="117.8">25</text>
<text x="102" y="115.2">26</text>
<text x="142.6" y="118.9">IN OUT</text>
<text x="256.1" y="115.2">1</text>
<text x="256.1" y="117.8">2</text>
<text x="36" y="125.4">22</text>
<text x="36" y="122.9">23</text>
<text x="36" y="120.3">24</text>
<text x="53.7" y="125.4">22</text>
<text x="53.7" y="122.9">23</text>
<text x="53.7" y="120.3">24</text>
<text x="63.9" y="125.4">22</text>
<text x="63.9" y="122.9">23</text>
<text x="63.9" y="120.3">24</text>
<text x="74.1" y="125.4">22</text>
<text x="74.1" y="122.9">23</text>
<text x="74.1" y="120.3">24</text>
<text x="84.2" y="125.4">22</text>
<text x="84.2" y="122.9">23</text>
<text x="84.2" y="120.3">24</text>
<text x="102" y="125.4">22</text>
<text x="102" y="122.9">23</text>
<text x="102" y="120.3">24</text>
<text x="142.6" y="124">GND</text>
<text x="36" y="130.5">20</text>
<text x="36" y="127.9">21</text>
<text x="53.7" y="130.5">20</text>
<text x="53.7" y="127.9">21</text>
<text x="63.9" y="130.5">20</text>
<text x="63.9" y="127.9">21</text>
<text x="74.1" y="130.5">20</text>
<text x="74.1" y="127.9">21</text>
<text x="84.2" y="130.5">20</text>
<text x="84.2" y="127.9">21</text>
<text x="102" y="130.5">20</text>
<text x="102" y="127.9">21</text>
<text x="142.6" y="129">EN</text>
<text x="147.8" y="129">BP</text>
<text x="36" y="135.5">18</text>
<text x="36" y="133">19</text>
<text x="53.7" y="135.5">18</text>
<text x="53.7" y="133">19</text>
<text x="63.9" y="135.5">18</text>
<text x="63.9" y="133">19</text>
<text x="74.1" y="135.5">18</text>
<text x="74.1" y="133">19</text>
<text x="84.2" y="135.5">18</text>
<text x="84.2" y="133">19</text>
<text x="102" y="135.5">18</text>
<text x="102" y="133">19</text>
<text x="36" y="143.2">15</text>
<text x="36" y="140.6">16</text>
<text x="36" y="138.1">17</text>
<text x="53.7" y="143.2">15</text>
<text x="53.7" y="140.6">16</text>
<text x="53.7" y="138.1">17</text>
<text x="63.9" y="143.2">15</text>
<text x="63.9" y="140.6">16</text>
<text x="63.9" y="138.1">17</text>
<text x="74.1" y="143.2">15</text>
<text x="74.1" y="140.6">16</text>
<text x="74.1" y="138.1">17</text>
<text x="84.2" y="143.2">15</text>
<text x="84.2" y="140.6">16</text>
<text x="84.2" y="138.1">17</text>
<text x="102" y="143.2">15</text>
<text x="102" y="140.6">16</text>
<text x="102" y="138.1">17</text>
<text x="36" y="148.2">13</text>
<text x="36" y="145.7">14</text>
<text x="53.7" y="148.2">13</text>
<text x="53.7" y="145.7">14</text>
<text x="63.9" y="148.2">13</text>
<text x="63.9" y="145.7">14</text>
<text x="74.1" y="148.2">13</text>
<text x="74.1" y="145.7">14</text>
<text x="84.2" y="148.2">13</text>
<text x="84.2" y="145.7">14</text>
<text x="102" y="148.2">13</text>
<text x="102" y="145.7">14</text>
<text x="127.4" y="148.2">14</text>
<text x="132.5" y="149.4">VS</text>
<text x="142.2" y="149.4">XOUT</text>
<text x="150.8" y="148.2">5</text>
<text x="167.2" y="148.2">1</text>
<text x="36" y="155.9">10</text>
<text x="36" y="153.3">11</text>
<text x="36" y="150.8">12</text>
<text x="53.7" y="155.9">10</text>
<text x="53.7" y="153.3">11</text>
<text x="53.7" y="150.8">12</text>
<text x="63.9" y="155.9">10</text>
<text x="63.9" y="153.3">11</text>
<text x="63.9" y="150.8">12</text>
<text x="74.1" y="155.9">10</text>
<text x="74.1" y="153.3">11</text>
<text x="74.1" y="150.8">12</text>
<text x="84.2" y="155.9">10</text>
<text x="84.2" y="153.3">11</text>
<text x="84.2" y="150.8">12</text>
<text x="102" y="155.9">10</text>
<text x="102" y="153.3">11</text>
<text x="102" y="150.8">12</text>
<text x="127.4" y="150.8">15</text>
<text x="128.6" y="155.9">6</text>
<text x="132.5" y="151.9">VS</text>
<text x="142.2" y="151.9">YOUT</text>
<text x="142.3" y="154.4">ZOUT</text>
<text x="150.8" y="153.3">16</text>
<text x="150.8" y="150.8">4</text>
<text x="167.2" y="150.8">2</text>
<text x="167.2" y="153.3">3</text>
<text x="256.1" y="150.8">1</text>
<text x="256.1" y="153.3">2</text>
<text x="36" y="160.9">8</text>
<text x="36" y="158.4">9</text>
<text x="53.7" y="160.9">8</text>
<text x="53.7" y="158.4">9</text>
<text x="63.9" y="160.9">8</text>
<text x="63.9" y="158.4">9</text>
<text x="74.1" y="160.9">8</text>
<text x="74.1" y="158.4">9</text>
<text x="84.2" y="160.9">8</text>
<text x="84.2" y="158.4">9</text>
<text x="102" y="160.9">8</text>
<text x="102" y="158.4">9</text>
<text x="128.6" y="158.4">7</text>
<text x="132.5" y="157">GND</text>
<text x="132.5" y="159.5">GND</text>
<text x="145.4" y="159.5">ST</text>
<text x="150.8" y="158.4">2</text>
<text x="36" y="166">6</text>
<text x="36" y="163.5">7</text>
<text x="53.7" y="166">6</text>
<text x="53.7" y="163.5">7</text>
<text x="63.9" y="166">6</text>
<text x="63.9" y="163.5">7</text>
<text x="74.1" y="166">6</text>
<text x="74.1" y="163.5">7</text>
<text x="84.2" y="166">6</text>
<text x="84.2" y="163.5">7</text>
<text x="102" y="166">6</text>
<text x="102" y="163.5">7</text>
<text x="36" y="173.6">3</text>
<text x="36" y="171.1">4</text>
<text x="36" y="168.6">5</text>
<text x="53.7" y="173.6">3</text>
<text x="53.7" y="171.1">4</text>
<text x="53.7" y="168.6">5</text>
<text x="63.9" y="173.6">3</text>
<text x="63.9" y="171.1">4</text>
<text x="63.9" y="168.6">5</text>
<text x="74.1" y="173.6">3</text>
<text x="74.1" y="171.1">4</text>
<text x="74.1" y="168.6">5</text>
<text x="84.2" y="173.6">3</text>
<text x="84.2" y="171.1">4</text>
<text x="84.2" y="168.6">5</text>
<text x="102" y="173.6">3</text>
<text x="102" y="171.1">4</text>
<text x="102" y="168.6">5</text>
<text x="36" y="178.7">1</text>
<text x="36" y="176.2">2</text>
<text x="53.7" y="178.7">1</text>
<text x="53.7" y="176.2">2</text>
<text x="63.9" y="178.7">1</text>
<text x="63.9" y="176.2">2</text>
<text x="74.1" y="178.7">1</text>
<text x="74.1" y="176.2">2</text>
<text x="84.2" y="178.7">1</text>
<text x="84.2" y="176.2">2</text>
<text x="102" y="178.7">1</text>
<text x="102" y="176.2">2</text>
</g>
<g font-size="1.8" fill="#808080">
<text x="46.3" y="41.9">PB1</text>
<text x="74.3" y="41.9">PB2</text>
<text x="104.7" y="41.9">PB3</text>
<text x="46.3" y="62.3">PB4</text>
<text x="74.3" y="62.3">PB5</text>
<text x="104.7" y="62.3">PB6</text>
<text x="46.3" y="82.6">PB7</text>
<text x="74.3" y="82.6">PB8</text>
<text x="104.7" y="82.6">PB9</text>
</g>
</svg>
